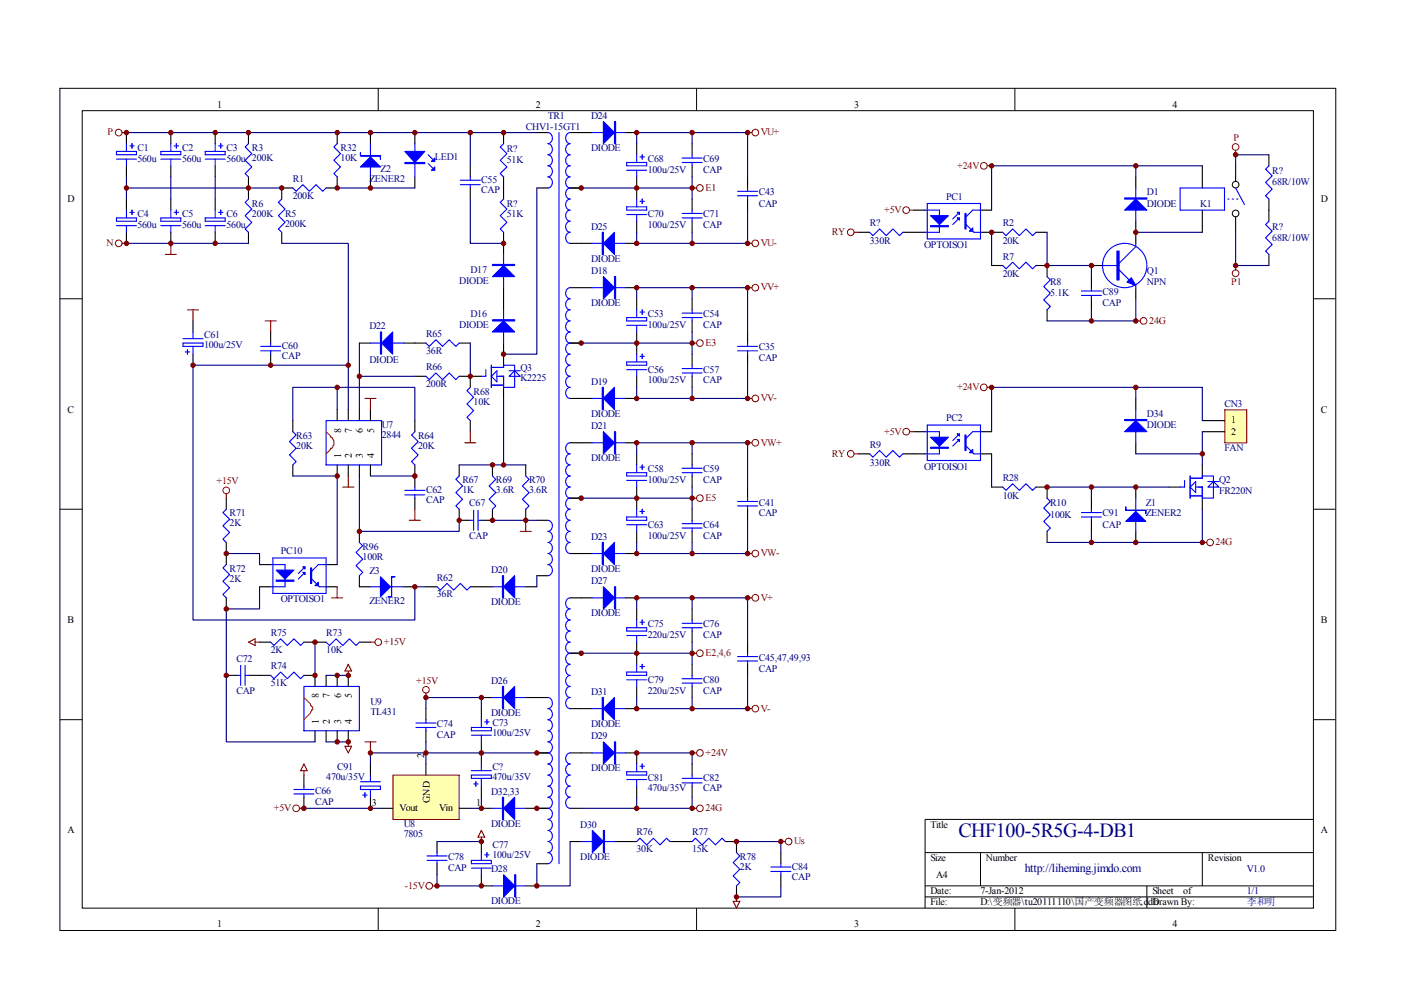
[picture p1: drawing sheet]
<svg xmlns="http://www.w3.org/2000/svg" width="297mm" height="210mm" viewBox="0 0 297 210" stroke-linecap="round" stroke-linejoin="round" font-family="sans-serif">
<g fill="none" stroke="#000" stroke-width=".21">
<path d="M12.7 18.7h270.5v178.6h-270.5zM80.2 18.7v4.7M147.7 18.7v4.7M215.2 18.7v4.7M17.4 23.5h261.1v169h-261.1zM12.7 63.3h4.7M278.4 63.3h4.7M12.7 108h4.7M278.4 108h4.7M12.7 152.6h4.7M278.4 152.6h4.7M278.4 173.7h-82.3v18.8"/>
<path d="M80.2 192.5v4.7M147.7 192.5v4.7M196.1 180.8h82.3M196.1 187.8h82.3M196.1 190.2h82.3M207.9 180.8v7M215.2 192.5v4.7M243.2 187.8v4.7M254.9 180.8v7"/>
</g>
<g fill="none" stroke="#000" stroke-width=".23">
<path d="M26.8 28.1v2.4M26.8 35.2v2.3M36.2 28.1v2.4M36.2 35.2v2.3M45.6 28.1v2.4M45.6 35.2v2.3M52.7 28.1v2.4M52.7 37.5v4.7M62.1 39.9h-2.4v2.3M71.5 37.5v2.4h-2.4M71.5 28.1v2.4M78.5 28.1v2.4"/>
<path d="M78.5 37.5v2.4M88 28.1v2.4M88 37.5v2.4M99.7 35.2v2.3M99.7 39.9v2.3M106.8 28.1v2.4M106.8 37.5v4.7M113.8 39.9h2.4M113.8 28.1h2.4M120.9 39.9h2.3M120.9 28.1h4.7M132.6 28.1h2.4"/>
<path d="M26.8 42.2v2.4M26.8 49.3v2.3M36.2 42.2v2.4M36.2 49.3v2.3M45.6 42.2v2.4M45.6 49.3v2.3M52.7 49.3v2.3M59.7 49.3v2.3M106.8 49.3v4.6M120.9 51.6h4.7M132.6 51.6h2.4M40.9 68v2.4"/>
<path d="M40.9 75.1v2.3M57.4 70.4v2.3M57.4 75.1v2.3M76.2 72.7h2.3M85.6 72.7h4.7M88 79.8h2.3M97.4 72.7h2.3M97.4 79.8h4.7M99.7 79.8v2.3M106.8 61v4.7M106.8 72.7v4.7M120.9 61h4.7"/>
<path d="M120.9 72.7h2.3M132.6 61h2.4M62.1 89.2v2.3M62.1 98.6v2.3M71.5 86.8v2.4M71.5 98.6v2.3M73.8 86.8v2.4M73.8 98.6v2.3M76.2 86.8v2.4M76.2 98.6v2.3M78.5 86.8v2.4M78.5 98.6v2.3"/>
<path d="M88 89.2v2.3M88 98.6v4.7M97.4 98.6v2.3M99.7 89.2v2.3M104.4 98.6v2.3M106.8 82.1v2.4M111.5 98.6v2.3M120.9 84.5h4.7M120.9 93.9h4.7M132.6 84.5h2.4M132.6 93.9h2.4M48 105.6v2.4"/>
<path d="M48 115v4.7M55 119.7h2.4M69.1 119.7h2.4M76.2 112.7v2.3M88 105.6v2.4M97.4 108v2.3h2.3M104.4 108v2.3h-2.3M111.5 108v2.3M113.8 110.3h2.4M120.9 105.6h2.3M120.9 117.4h4.7M132.6 117.4h2.4"/>
<path d="M48 126.8v2.3M55 124.4h2.4M55 136.2h2.4M64.4 136.2h4.7M69.1 124.4h2.4M76.2 122.1v2.3h2.3M76.2 136.2h2.3M85.6 124.4h2.4M90.3 124.4h2.4M99.7 124.4h4.7M111.5 124.4h2.3M113.8 122.1h2.4"/>
<path d="M120.9 126.8h4.7M120.9 138.5h2.3M132.6 126.8h2.4M48 143.2h2.3M52.7 143.2h4.7M64.4 143.2h2.4v2.3M66.8 154.9v2.4M69.1 143.2v2.3M69.1 154.9v2.4M71.5 143.2v2.3M71.5 154.9v2.4M73.8 143.2v2.3"/>
<path d="M73.8 154.9v2.4M102.1 147.9h2.3M111.5 147.9h4.7M113.8 159.6h2.4M120.9 150.2h4.7M120.9 159.6h4.7M132.6 150.2h2.4M132.6 159.6h2.4M102.1 171.4h2.3M111.5 171.4h4.7M120.9 171.4h2.3M120.9 178.4h2.3"/>
<path d="M130.3 178.4h4.7M142 178.4h4.7M153.8 178.4h2.4v2.4M102.1 187.8h2.3M111.5 187.8h2.3M113.8 183.1h2.4M156.2 187.8v2.4"/>
</g>
<g fill="none" stroke="#00f" stroke-width=".23">
<path d="M24.7 32.1h4.2v.7h-4.2zM24.7 33.7h4.2M26.8 30.5v1.6M26.8 33.7v1.5M27.5 30.9h1M28 30.5v.9M34.1 33.7h4.2M34.1 32.1h4.2v.7h-4.2zM36.2 30.5v1.6M36.2 33.7v1.5M36.9 30.9h1M37.4 30.5v.9"/>
<path d="M43.5 33.7h4.2M43.5 32.1h4.2v.7h-4.2zM45.6 30.5v1.6M45.6 33.7v1.5M46.3 30.9h1M46.8 30.5v.9M52.7 30.5l-.7 .7 1.4 1.4-1.4 1.4 1.4 1.4-1.4 1.4 .7 .7M62.1 39.9l.7 .7 1.4-1.4 1.4 1.4 1.4-1.4 1.4 1.4 .7-.7M71.5 30.5l-.7 .7 1.4 1.4-1.4 1.4 1.4 1.4-1.4 1.4 .7 .7M78.5 30.5v7M88 30.5v7M90.8 34.7l.9 .9"/>
<path d="M90.8 32.8l.9 .9M97.6 38.2h4.2M97.6 39.2h4.2M99.7 37.5v.7M99.7 39.2v.7M106.8 30.5l-.7 .7 1.4 1.4-1.4 1.4 1.4 1.4-1.4 1.4 .7 .7M116.2 28.1a1.2 1.2 0 0 1 .9 1.2 1.2 1.2 0 0 1-.9 1.2 1.21 1.21 0 0 1 .9 1.1 1.21 1.21 0 0 1-.9 1.2 1.2 1.2 0 0 1 .9 1.2 1.2 1.2 0 0 1-.9 1.2 1.2 1.2 0 0 1 .9 1.1 1.2 1.2 0 0 1-.9 1.2 1.2 1.2 0 0 1 .9 1.2 1.2 1.2 0 0 1-.9 1.2M118.5 28.1v155M120.9 28.1a1.2 1.2 0 0 0-1 1.2 1.2 1.2 0 0 0 1 1.2 1.21 1.21 0 0 0-1 1.1 1.21 1.21 0 0 0 1 1.2 1.2 1.2 0 0 0-1 1.2 1.2 1.2 0 0 0 1 1.2 1.2 1.2 0 0 0-1 1.1 1.2 1.2 0 0 0 1 1.2 1.2 1.2 0 0 0-1 1.2 1.2 1.2 0 0 0 1 1.2 1.2 1.2 0 0 0-1 1.1 1.2 1.2 0 0 0 1 1.2 1.2 1.2 0 0 0-1 1.2 1.2 1.2 0 0 0 1 1.2 1.2 1.2 0 0 0-1 1.1 1.2 1.2 0 0 0 1 1.2 1.21 1.21 0 0 0-1 1.2 1.21 1.21 0 0 0 1 1.2 1.2 1.2 0 0 0-1 1.1 1.2 1.2 0 0 0 1 1.2M125.6 28.1h7M24.7 46.2h4.2v.7h-4.2zM24.7 47.8h4.2"/>
<path d="M26.8 44.6v1.6M26.8 47.8v1.5M27.5 45h1M28 44.6v.9M34.1 46.2h4.2v.7h-4.2zM34.1 47.8h4.2M36.2 44.6v1.6M36.2 47.8v1.5M36.9 45h1M37.4 44.6v.9M43.5 46.2h4.2v.7h-4.2zM43.5 47.8h4.2"/>
<path d="M45.6 44.6v1.6M45.6 47.8v1.5M46.3 45h1M46.8 44.6v.9M52.7 42.2l-.7 .7 1.4 1.4-1.4 1.4 1.4 1.4-1.4 1.4 .7 .8M59.7 42.2l-.7 .7 1.4 1.4-1.4 1.4 1.4 1.4-1.4 1.4 .7 .8M106.8 42.2l-.7 .7 1.4 1.4-1.4 1.4 1.4 1.4-1.4 1.4 .7 .8M106.8 53.9v7.1M125.6 51.6h7M38.8 72.7h4.2v.7h-4.2zM38.8 71.8h4.2M39.3 74.6h.9"/>
<path d="M39.7 74.1v1M40.9 70.4v1.4M40.9 73.4v1.7M55.3 73.4h4.2M55.3 74.4h4.2M57.4 72.7v.7M57.4 74.4v.7M78.5 72.7h7.1M90.3 79.8l.7 .7 1.4-1.4 1.4 1.4 1.4-1.4 1.5 1.4 .7-.7M90.3 72.7l.7 .7 1.4-1.4 1.4 1.4 1.4-1.4 1.5 1.4 .7-.7M103 78.4v1.4h-.9M104.2 77.9h2.6v-.5h2.3v4.7h-2.3v-2.3h-1.4"/>
<path d="M104.2 77.4v4.7M104.2 79.8l1.2-1.2v2.4zM106.8 65.7v7M107.9 78.6h2.4M109.1 78.6l1.2 1.2h-2.4zM120.9 61a1.2 1.2 0 0 0-1 1.2 1.2 1.2 0 0 0 1 1.1 1.2 1.2 0 0 0-1 1.2 1.2 1.2 0 0 0 1 1.2M120.9 65.7a1.2 1.2 0 0 0-1 1.2 1.2 1.2 0 0 0 1 1.1 1.2 1.2 0 0 0-1 1.2 1.2 1.2 0 0 0 1 1.2 1.2 1.2 0 0 0-1 1.2 1.2 1.2 0 0 0 1 1.1 1.2 1.2 0 0 0-1 1.2 1.2 1.2 0 0 0 1 1.2 1.2 1.2 0 0 0-1 1.2 1.2 1.2 0 0 0 1 1.1 1.21 1.21 0 0 0-1 1.2 1.21 1.21 0 0 0 1 1.2 1.2 1.2 0 0 0-1 1.2 1.2 1.2 0 0 0 1 1.1 1.2 1.2 0 0 0-1 1.2 1.2 1.2 0 0 0 1 1.2M125.6 61h7M62.1 91.5l.7 .7-1.4 1.4 1.4 1.5-1.4 1.4 1.4 1.4-.7 .7M69.1 89.2h11.8v9.4h-11.8zM88 91.5l-.8 .7 1.5 1.4-1.5 1.5 1.5 1.4-1.5 1.4 .8 .7M99.7 82.1l-.7 .7 1.4 1.4-1.4 1.5 1.4 1.4-1.4 1.4 .7 .7"/>
<path d="M104.2 81.7h2.6M120.9 93.9a1.2 1.2 0 0 0-1 1.2 1.2 1.2 0 0 0 1 1.1M120.9 96.2a1.2 1.2 0 0 0-1 1.2 1.2 1.2 0 0 0 1 1.2 1.2 1.2 0 0 0-1 1.1 1.2 1.2 0 0 0 1 1.2 1.2 1.2 0 0 0-1 1.2 1.2 1.2 0 0 0 1 1.2 1.2 1.2 0 0 0-1 1.1 1.2 1.2 0 0 0 1 1.2 1.2 1.2 0 0 0-1 1.2 1.2 1.2 0 0 0 1 1.2 1.21 1.21 0 0 0-1 1.1 1.21 1.21 0 0 0 1 1.2 1.2 1.2 0 0 0-1 1.2 1.2 1.2 0 0 0 1 1.2 1.2 1.2 0 0 0-1 1.1 1.2 1.2 0 0 0 1 1.2 1.2 1.2 0 0 0-1 1.2 1.2 1.2 0 0 0 1 1.2M125.6 93.9h7M125.6 84.5h7M48 119.7l-.7 .7 1.4 1.4-1.4 1.4 1.4 1.4-1.4 1.5 .7 .7M48 108l-.7 .7 1.4 1.4-1.4 1.4 1.4 1.4-1.4 1.4 .7 .7M57.4 119.7h3v4.7h-3M57.9 118.3h11.2v7.5h-11.2zM69.1 119.7h-1.6l-1.4 1.4M76.2 115l.7 .7-1.4 1.4 1.4 1.4-1.4 1.4 1.4 1.5-.7 .7M85.8 104h4.3"/>
<path d="M85.8 104.9h4.3M88 103.3v.7M88 104.9v.7M97.4 100.9l-.7 .7 1.4 1.4-1.4 1.4 1.4 1.5-1.4 1.4 .7 .7M99.7 110.3h.7M100.4 108.2v4.2M101.4 110.3h.7M101.4 108.2v4.2M104.4 100.9l.7 .7-1.4 1.4 1.4 1.4-1.4 1.5 1.4 1.4-.7 .7M111.5 100.9l.7 .7-1.4 1.4 1.4 1.4-1.4 1.5 1.4 1.4-.7 .7M116.2 110.3a1.2 1.2 0 0 1 .9 1.2 1.2 1.2 0 0 1-.9 1.2 1.2 1.2 0 0 1 .9 1.1 1.2 1.2 0 0 1-.9 1.2 1.2 1.2 0 0 1 .9 1.2 1.2 1.2 0 0 1-.9 1.2 1.2 1.2 0 0 1 .9 1.1 1.2 1.2 0 0 1-.9 1.2 1.2 1.2 0 0 1 .9 1.2 1.2 1.2 0 0 1-.9 1.2M125.6 117.4h7"/>
<path d="M57.4 136.2l.7 .7 1.4-1.5 1.4 1.5 1.4-1.5 1.4 1.5 .7-.7M64.7 121.4l-1.4 1.4M64.7 120.2l-1.4 1.4M66.1 122.8l1.6 1.6h1.4M69.1 136.2l.7 .7 1.5-1.5 1.4 1.5 1.4-1.5 1.4 1.5 .7-.7M78.5 124.4h7.1M92.7 124.4l.7 .7 1.4-1.4 1.4 1.4 1.4-1.4 1.4 1.4 .7-.7M104.4 124.4h7.1M120.9 126.8a1.2 1.2 0 0 0-1 1.1 1.2 1.2 0 0 0 1 1.2 1.2 1.2 0 0 0-1 1.2 1.2 1.2 0 0 0 1 1.2 1.2 1.2 0 0 0-1 1.1 1.2 1.2 0 0 0 1 1.2 1.2 1.2 0 0 0-1 1.2 1.2 1.2 0 0 0 1 1.2 1.2 1.2 0 0 0-1 1.1 1.2 1.2 0 0 0 1 1.2 1.21 1.21 0 0 0-1 1.2 1.21 1.21 0 0 0 1 1.2 1.2 1.2 0 0 0-1 1.1 1.2 1.2 0 0 0 1 1.2 1.2 1.2 0 0 0-1 1.2 1.2 1.2 0 0 0 1 1.1 1.2 1.2 0 0 0-1 1.2 1.2 1.2 0 0 0 1 1.2 1.2 1.2 0 0 0-1 1.2 1.2 1.2 0 0 0 1 1.1M125.6 126.8h7M50.3 143.2h.7M51 141.1v4.2"/>
<path d="M52 143.2h.7M52 141.1v4.2M57.4 143.2l.7 .7 1.4-1.4 1.4 1.4 1.4-1.4 1.4 1.4 .7-.7M64.4 145.5h11.8v9.4h-11.8zM104.4 147.9h7.1M116.2 147.9a1.2 1.2 0 0 1 .9 1.2 1.2 1.2 0 0 1-.9 1.1 1.2 1.2 0 0 1 .9 1.2 1.2 1.2 0 0 1-.9 1.2 1.2 1.2 0 0 1 .9 1.2 1.2 1.2 0 0 1-.9 1.1 1.21 1.21 0 0 1 .9 1.2 1.21 1.21 0 0 1-.9 1.2 1.2 1.2 0 0 1 .9 1.2 1.2 1.2 0 0 1-.9 1.1 1.2 1.2 0 0 1 .9 1.2 1.2 1.2 0 0 1-.9 1.2 1.2 1.2 0 0 1 .9 1.2 1.2 1.2 0 0 1-.9 1.1 1.2 1.2 0 0 1 .9 1.2 1.2 1.2 0 0 1-.9 1.2 1.2 1.2 0 0 1 .9 1.2 1.2 1.2 0 0 1-.9 1.1 1.2 1.2 0 0 1 .9 1.2 1.2 1.2 0 0 1-.9 1.2 1.2 1.2 0 0 1 .9 1.2 1.2 1.2 0 0 1-.9 1.1 1.2 1.2 0 0 1 .9 1.2 1.2 1.2 0 0 1-.9 1.2 1.2 1.2 0 0 1 .9 1.2 1.2 1.2 0 0 1-.9 1.1 1.2 1.2 0 0 1 .9 1.2 1.2 1.2 0 0 1-.9 1.2 1.2 1.2 0 0 1 .9 1.2 1.2 1.2 0 0 1-.9 1.1M120.9 159.6a1.2 1.2 0 0 0-1 1.2 1.2 1.2 0 0 0 1 1.2 1.2 1.2 0 0 0-1 1.2 1.2 1.2 0 0 0 1 1.1 1.2 1.2 0 0 0-1 1.2 1.2 1.2 0 0 0 1 1.2 1.2 1.2 0 0 0-1 1.2 1.2 1.2 0 0 0 1 1.1 1.2 1.2 0 0 0-1 1.2 1.2 1.2 0 0 0 1 1.2M125.6 159.6h7M125.6 150.2h7M104.4 171.4h7.1M123.2 178.4h7.1M135 178.4l.7-.7 1.4 1.4 1.4-1.4 1.4 1.4 1.4-1.4 .7 .7"/>
<path d="M146.7 178.4l.7-.7 1.5 1.4 1.4-1.4 1.4 1.4 1.4-1.4 .7 .7M104.4 187.8h7.1M156.2 180.8l.7 .7-1.5 1.4 1.5 1.4-1.5 1.4 1.5 1.4-.7 .7"/>
</g>
<g fill="#00f" stroke="#00f" stroke-width=".23">
<path d="M106.8 68l2.3 2.4h-4.7z"/>
<path d="M104.4 58.6l2.4-2.3 2.3 2.3z"/>
<path d="M83.2 70.4v4.7l-2.3-2.4z"/>
<path d="M78.5 33.3l2.2 2.1h-4.3z"/>
<path d="M85.8 32.1h4.3l-2.1 2.4z"/>
<path d="M91.5 36.1l.7-.7v.7z"/>
<path d="M91.5 34.2l.7-.7v.7z"/>
<path d="M58.6 120.9h3.7l-1.9 1.9z"/>
<path d="M64.2 120.2h.5v.5z"/>
<path d="M64.2 121.4h.5v.4z"/>
<path d="M66.8 124.2l.7-.7v.7z"/>
<path d="M109.1 122.1v4.7l-2.3-2.4z"/>
<path d="M80.7 122.3l2.1 2.1-2.1 2.1z"/>
<path d="M127.9 25.8l2.4 2.3-2.4 2.4z"/>
<path d="M127.9 51.6l2.4-2.3v4.6z"/>
<path d="M127.9 58.6l2.4 2.4-2.4 2.3z"/>
<path d="M127.9 157.3l2.4 2.3-2.4 2.4z"/>
<path d="M127.9 124.4l2.4 2.4-2.4 2.3z"/>
<path d="M127.9 91.5l2.4 2.4-2.4 2.3z"/>
<path d="M130.3 82.1v4.7l-2.4-2.3z"/>
<path d="M130.3 115v4.7l-2.4-2.3z"/>
<path d="M130.3 147.9v4.7l-2.4-2.4z"/>
<path d="M109.1 145.5v4.7l-2.3-2.3z"/>
<path d="M109.1 169v4.7l-2.3-2.3z"/>
<path d="M106.8 185.5l2.3 2.3-2.3 2.4z"/>
<path d="M125.6 176.1l2.3 2.3-2.3 2.4z"/>
<path d="M104.4 67.8h4.7v.2h-4.7z" fill-rule="evenodd"/>
<path d="M104.4 56.1h4.7v.2h-4.7z" fill-rule="evenodd"/>
<path d="M80.7 70.4h.2v4.7h-.2z" fill-rule="evenodd"/>
<path d="M76.4 32.3v.7h4.3v.7v-.7h-4.3z" fill-rule="evenodd"/>
<path d="M85.8 34.5h4.3v.2h-4.3z" fill-rule="evenodd"/>
<path d="M58.6 123h3.7v.2h-3.7z" fill-rule="evenodd"/>
<path d="M65.8 120.4h.3v3.3h-.3z" fill-rule="evenodd"/>
<path d="M106.5 122.1h.3v4.7h-.3z" fill-rule="evenodd"/>
<path d="M83 122.3v4.2h-.7h.7v-4.2h.7z" fill-rule="evenodd"/>
<path d="M130.3 25.8h.2v4.7h-.2z" fill-rule="evenodd"/>
<path d="M127.7 49.3h.2v4.6h-.2z" fill-rule="evenodd"/>
<path d="M130.3 58.6h.2v4.7h-.2z" fill-rule="evenodd"/>
<path d="M130.3 157.3h.2v4.7h-.2z" fill-rule="evenodd"/>
<path d="M130.3 124.4h.2v4.7h-.2z" fill-rule="evenodd"/>
<path d="M130.3 91.5h.2v4.7h-.2z" fill-rule="evenodd"/>
<path d="M127.7 82.1h.2v4.7h-.2z" fill-rule="evenodd"/>
<path d="M127.7 115h.2v4.7h-.2z" fill-rule="evenodd"/>
<path d="M127.7 147.9h.2v4.7h-.2z" fill-rule="evenodd"/>
<path d="M106.5 145.5h.3v4.7h-.3z" fill-rule="evenodd"/>
<path d="M106.5 169h.3v4.7h-.3z" fill-rule="evenodd"/>
<path d="M109.1 185.5h.3v4.7h-.3z" fill-rule="evenodd"/>
<path d="M127.9 176.1h.3v4.7h-.3z" fill-rule="evenodd"/>
</g>
<g fill="none" stroke="#800000" stroke-width=".21">
<circle cx="25.2" cy="28.1" r=".71"/>
<circle cx="25.2" cy="51.6" r=".71"/>
<circle cx="48" cy="104" r=".7"/>
<circle cx="80.2" cy="136.2" r=".71"/>
</g>
<g fill="none" stroke="#800000" stroke-width=".23">
<path d="M25.9 28.1h.9M25.9 51.6h.9M35 53.9h2.4M36.2 51.6v2.3M39.7 65.7h2.4M40.9 65.7v2.3M56.2 68h2.4M57.4 68v2.4M77.4 84.5h2.3M78.5 84.5v2.3M98.5 93.9h2.4M99.7 91.5v2.4"/>
<path d="M48 104.7v.9M72.7 103.3h2.3M73.8 100.9v2.4M86.8 110.3h2.3M88 108v2.3M110.3 112.7h2.3M111.5 110.3v2.4M52.7 136.2l1.4-.8v1.5zM54.1 136.2h.9M70.3 126.8h2.4M71.5 124.4v2.4M78.5 136.2h1"/>
<path d="M73.1 158.2h1.4l-.7 1.4zM73.8 142.3v.9M73.8 157.3v.9M73.8 140.9l.7 1.4h-1.4z"/>
</g>
<g fill="none" stroke="#000080" stroke-width=".23">
<path d="M26.8 28.1h87M26.8 37.5v4.7M26.8 39.9h32.9M36.2 37.5v4.7M45.6 37.5v4.7M71.5 39.9h16.5M99.7 28.1v7.1M113.8 39.9v35.2h-7M26.8 51.6h25.9M59.7 51.6h14.1v35.2M99.7 42.2v9.4h7.1M73.8 77.4h-32.9v54.1h47.1v-7.1h2.3"/>
<path d="M76.2 72.7v14.1M76.2 79.8h11.8M99.7 72.7v7.1M71.5 86.8v-4.7h16.5v7.1M71.5 82.1h-9.4v7.1M97.4 98.6h14.1M106.8 84.5v14.1M48 117.4h7v2.3M62.1 100.9h9.4v18.8M76.2 100.9v11.8h21.2v-2.4M78.5 100.9h9.5M104.4 110.3h9.4"/>
<path d="M55 124.4v4.7h-7v28.2h18.8M66.8 136.2v7M113.8 122.1v2.3M69.1 143.2h4.7M69.1 157.3h4.7"/>
</g>
<g fill="#800000" stroke="#800000" stroke-width=".21">
<circle cx="45.6" cy="51.6" r=".47"/>
<circle cx="26.8" cy="39.9" r=".47"/>
<circle cx="106.8" cy="75.1" r=".47"/>
<circle cx="106.8" cy="51.6" r=".47"/>
<circle cx="26.8" cy="28.1" r=".47"/>
<circle cx="106.8" cy="28.1" r=".47"/>
<circle cx="36.2" cy="28.1" r=".47"/>
<circle cx="45.6" cy="28.1" r=".47"/>
<circle cx="52.7" cy="28.1" r=".47"/>
<circle cx="99.7" cy="28.1" r=".47"/>
<circle cx="71.5" cy="28.1" r=".47"/>
<circle cx="78.5" cy="28.1" r=".47"/>
<circle cx="88" cy="28.1" r=".47"/>
<circle cx="71.5" cy="39.9" r=".47"/>
<circle cx="78.5" cy="39.9" r=".47"/>
<circle cx="59.7" cy="39.9" r=".47"/>
<circle cx="52.7" cy="39.9" r=".47"/>
<circle cx="26.8" cy="51.6" r=".47"/>
<circle cx="36.2" cy="51.6" r=".47"/>
<circle cx="104.4" cy="98.6" r=".47"/>
<circle cx="106.8" cy="98.6" r=".47"/>
<circle cx="71.5" cy="82.1" r=".47"/>
<circle cx="71.5" cy="100.9" r=".47"/>
<circle cx="97.4" cy="110.3" r=".47"/>
<circle cx="88" cy="100.9" r=".47"/>
<circle cx="76.2" cy="112.7" r=".47"/>
<circle cx="76.2" cy="79.8" r=".47"/>
<circle cx="99.7" cy="79.8" r=".47"/>
<circle cx="48" cy="129.1" r=".47"/>
<circle cx="48" cy="143.2" r=".47"/>
<circle cx="66.8" cy="143.2" r=".47"/>
<circle cx="66.8" cy="136.2" r=".47"/>
<circle cx="48" cy="117.4" r=".47"/>
<circle cx="73.8" cy="143.2" r=".47"/>
<circle cx="71.5" cy="143.2" r=".47"/>
<circle cx="73.8" cy="157.3" r=".47"/>
<circle cx="71.5" cy="157.3" r=".47"/>
<circle cx="104.4" cy="110.3" r=".47"/>
<circle cx="111.5" cy="110.3" r=".47"/>
<circle cx="88" cy="124.4" r=".47"/>
<circle cx="73.8" cy="77.4" r=".47"/>
<circle cx="40.9" cy="77.4" r=".47"/>
<circle cx="57.4" cy="77.4" r=".47"/>
<circle cx="113.8" cy="171.4" r=".47"/>
</g>
<path d="M69.1 91.5l1 1v.2a1.16 1.16 0 0 1 .4 1.9v.2l-.2 .3h-.2v.2l-1 .9M64.4 147.9l1.4 1.4v.2a.74 .74 0 0 1 .5 1h-.2a4.2 4.2 0 0 1-1.7 2.1" fill="none" stroke="#f00" stroke-width=".23"/>
<path d="M83.4 164.4h14v9.4h-14z" fill="#ffffb0"/>
<g fill="none" stroke="#800000" stroke-width=".21">
<path d="M83.3 164.4h14.1v9.4h-14.1z"/>
<circle cx="148.4" cy="39.9" r=".7"/>
<circle cx="160.1" cy="28.1" r=".7"/>
<circle cx="208.6" cy="35.2" r=".71"/>
<circle cx="160.1" cy="51.6" r=".71"/>
<circle cx="180.4" cy="49.2" r=".71"/>
<circle cx="192.1" cy="44.6" r=".7"/>
<circle cx="148.4" cy="72.7" r=".7"/>
<circle cx="160.1" cy="61" r=".7"/>
<circle cx="242.5" cy="68" r=".71"/>
<circle cx="160.1" cy="93.9" r=".7"/>
<circle cx="160.1" cy="84.5" r=".7"/>
<circle cx="180.4" cy="96.2" r=".71"/>
<circle cx="192.1" cy="91.5" r=".7"/>
<circle cx="208.6" cy="82.1" r=".71"/>
<circle cx="148.4" cy="105.6" r=".7"/>
<circle cx="160.1" cy="117.4" r=".7"/>
<circle cx="256.6" cy="115" r=".71"/>
<circle cx="148.4" cy="138.5" r=".7"/>
<circle cx="160.1" cy="126.8" r=".71"/>
<circle cx="90.3" cy="146.3" r=".71"/>
<circle cx="148.4" cy="159.6" r=".71"/>
<circle cx="160.1" cy="150.2" r=".7"/>
<circle cx="62.8" cy="171.4" r=".71"/>
<circle cx="148.4" cy="171.4" r=".7"/>
<circle cx="167.2" cy="178.4" r=".71"/>
<circle cx="91" cy="187.8" r=".71"/>
</g>
<g fill="none" stroke="#000" stroke-width=".23">
<path d="M135 30.5v2.3M135 37.5v4.7M146.7 30.5v2.3M146.7 35.2v2.3M158.5 37.5v2.4M240.8 37.5v2.4M254.9 35.2v4.7M262 35.2v3.2M135 46.9v2.4M146.7 42.2v2.4M146.7 46.9v2.4M158.5 42.2v2.4"/>
<path d="M182 49.3h2.4M191.4 49.3h4.7M193.8 44.6h2.3M207.9 44.6h2.3M207.9 49.3h4.7M210.2 56.3h2.4M219.6 49.3h2.4M219.6 56.3h2.4v2.3M231.4 56.3h2.4M231.4 58.6v2.4M240.8 46.9v4.7M254.9 44.6v4.7"/>
<path d="M262 46v3.3M135 63.3v2.4M135 70.4v4.7M135 79.8v2.3M146.7 63.3v2.4M146.7 68v2.4M146.7 75.1v2.3M146.7 79.8v2.3M158.5 70.4v2.3M158.5 75.1v2.3M222 65.7v2.3M231.4 63.3v2.4"/>
<path d="M240.8 61v2.3M135 96.2v2.4M146.7 96.2v2.4M182 96.2h2.4M191.4 96.2h4.7M193.8 91.5h2.3M207.9 91.5h2.3M207.9 96.2h2.3M240.8 84.5v2.3M240.8 93.9v2.3M254.9 98.6v2.3M135 103.3v4.7"/>
<path d="M135 112.7v2.3M146.7 100.9v2.4M146.7 108v2.3M146.7 112.7v2.3M158.5 103.3v2.3M158.5 108v2.3M210.2 103.3h2.4M219.6 103.3h2.4v2.3M222 112.7v2.3M231.4 105.6v2.4M231.4 110.3v2.4M240.8 103.3v2.3"/>
<path d="M240.8 112.7v2.3M247.9 103.3h2.3M254.9 105.6v2.4M135 129.1v2.4M135 136.2v4.7M146.7 129.1v2.4M146.7 133.8v2.4M158.5 136.2v2.3M90.3 150.2v2.4M90.3 154.9v2.4M102.1 150.2v2.4M102.1 157.3v4.7"/>
<path d="M135 145.5v2.4M135 159.6v2.4M146.7 140.9v2.3M146.7 145.5v2.4M158.5 140.9v2.3M64.4 164.3v2.4M64.4 169v2.4M78.5 162v2.3M78.5 169v2.4M80.9 171.4h2.3M90.3 162v2.3M92.7 178.4v2.4"/>
<path d="M97.4 171.4h2.3M102.1 166.7v2.3M102.1 178.4v2.4M135 166.7v2.3M146.7 162v2.3M146.7 166.7v2.3M92.7 183.1v2.4M102.1 185.5v2.3M165.6 180.8v2.3M165.6 185.5v2.3"/>
</g>
<g fill="none" stroke="#00f" stroke-width=".23">
<path d="M132.9 34.5h4.2v.7h-4.2zM132.9 36.1h4.2M135 32.8v1.7M135 36.1v1.4M135.7 33.3h.9M136.2 32.8v.9M144.6 34.5h4.3M144.6 33.5h4.3M146.7 32.8v.7M146.7 34.5v.7M158.5 39.9v.7M240.8 39.9v7"/>
<path d="M250.2 39.9h9.4v4.7h-9.4zM262 39.9l1.9 3.5M132.9 43.9h4.2v.7h-4.2zM132.9 45.5h4.2M135 42.2v1.7M135 45.5v1.4M135.7 42.7h.9M136.2 42.2v.9M144.6 45.3h4.3M144.6 46.2h4.3M146.7 44.6v.7M146.7 46.2v.7"/>
<path d="M156.4 40.6h4.2M156.4 41.5h4.2M158.5 41.5v.7M184.4 49.3l.7 .7 1.4-1.5 1.4 1.5 1.4-1.5 1.4 1.5 .7-.7M196.1 44.6h3.1v4.7h-3.1M196.6 43.1h11.3v7.6h-11.3zM203.4 46.2l-1.4 1.4M203.4 45l-1.4 1.4M204.8 47.6l1.7 1.7h1.4M207.9 44.6h-1.7l-1.4 1.4M212.6 49.3l.7 .7 1.4-1.5 1.4 1.5 1.4-1.5 1.4 1.5 .7-.7M212.6 56.3l.7 .7 1.4-1.4 1.4 1.4 1.4-1.4 1.4 1.4 .7-.7"/>
<path d="M222 58.6l.7 .7-1.4 1.5 1.4 1.4-1.4 1.4 1.4 1.4-.7 .7M233.8 56.3h3.5M237.3 57.2l2.1 2.1M240.8 51.6v.7l-3.5 3.5M260.3 42.2h.3M261.3 42.2h.2M262.2 42.2h.2M132.9 67.3h4.2v.7h-4.2zM132.9 76.7h4.2v.7h-4.2zM132.9 69h4.2M132.9 78.4h4.2M135 65.7v1.6"/>
<path d="M135 69v1.4M135 75.1v1.6M135 78.4v1.4M135.7 66.2h.9M135.7 75.6h.9M136.2 65.7v.9M136.2 75.1v.9M144.6 67.3h4.3M144.6 66.4h4.3M144.6 78.1h4.3M144.6 79.1h4.3M146.7 65.7v.7"/>
<path d="M146.7 67.3v.7M146.7 77.4v.7M146.7 79.1v.7M156.4 73.4h4.2M156.4 74.4h4.2M158.5 72.7v.7M158.5 74.4v.7M229.3 61.7h4.2M229.3 62.6h4.2M231.4 61v.7M231.4 62.6v.7M240.8 60.5v.5"/>
<path d="M135 98.6v1.6M135.7 99h.9M136.2 98.6v.9M144.6 99.3h4.3M146.7 98.6v.7M184.4 96.2l.7 .7 1.4-1.4 1.4 1.4 1.4-1.4 1.4 1.4 .7-.7M196.1 91.5h3.1v4.7h-3.1M196.6 90.1h11.3v7.5h-11.3zM203.4 93.2l-1.4 1.4M203.4 92l-1.4 1.4M204.8 94.6l1.7 1.6h1.4M207.9 91.5h-1.7l-1.4 1.4"/>
<path d="M240.8 86.8v7.1M132.9 100.2h4.2v.7h-4.2zM132.9 109.6h4.2v.7h-4.2zM132.9 101.9h4.2M132.9 111.3h4.2M135 101.9v1.4M135 108v1.6M135 111.3v1.4M135.7 108.4h.9M136.2 108v.9M144.6 100.2h4.3M144.6 111h4.3"/>
<path d="M144.6 112h4.3M146.7 100.2v.7M146.7 110.3v.7M146.7 112v.7M156.4 106.3h4.2M156.4 107.3h4.2M158.5 105.6v.7M158.5 107.3v.7M212.6 103.3l.7 .7 1.4-1.4 1.4 1.4 1.4-1.4 1.4 1.4 .7-.7M222 105.6l.7 .7-1.4 1.4 1.4 1.4-1.4 1.5 1.4 1.4-.7 .7M229.3 109.6h4.2M229.3 108.7h4.2"/>
<path d="M231.4 108v.7M231.4 109.6v.7M240.8 105.6v7.1M251.2 101.9v1.4h-1M252.3 101.4h2.6v-.5h2.4v4.7h-2.4v-2.3h-1.4M252.3 100.9v4.7M252.3 105.1h2.6M253.5 102.1v2.3l-1.2-1.1zM256.1 103.3l1.2-1.2 1.1 1.2zM256.1 102.1h2.3M132.9 133.1h4.2v.7h-4.2zM132.9 134.7h4.2"/>
<path d="M135 131.5v1.6M135 134.7v1.5M135.7 131.9h.9M136.2 131.5v.9M144.6 133.1h4.3M144.6 132.2h4.3M146.7 131.5v.7M146.7 133.1v.7M156.4 139.2h4.2M158.5 138.5v.7M88.2 154.2h4.2M88.2 153.3h4.2"/>
<path d="M90.3 152.6v.7M90.3 154.2v.7M99.9 154.2h4.3v.7h-4.3zM99.9 155.9h4.3M102.1 152.6v1.6M102.1 155.9v1.4M102.8 153.1h.9M103.2 152.6v.9M132.9 142.5h4.2v.7h-4.2zM132.9 144.1h4.2M135 140.9v1.6M135 144.1v1.4"/>
<path d="M135.7 141.3h.9M136.2 140.9v.9M144.6 143.9h4.3M144.6 144.8h4.3M146.7 143.2v.7M146.7 144.8v.7M156.4 140.1h4.2M158.5 140.1v.8M62.3 167.4h4.3M62.3 168.3h4.3M64.4 166.7v.7M64.4 168.3v.7"/>
<path d="M76.4 166.7h4.3v.7h-4.3zM76.4 165.7h4.3M76.9 168.6h.9M77.4 168.1v.9M78.5 164.3v1.4M78.5 167.4v1.6M99.9 164.3h4.3v.7h-4.3zM99.9 163.4h4.3M100.4 166.2h1M100.9 165.7v1M102.1 162v1.4M102.1 165v1.7"/>
<path d="M132.9 163.6h4.2v.7h-4.2zM132.9 165.3h4.2M135 162v1.6M135 165.3v1.4M135.7 162.5h.9M136.2 162v.9M144.6 165h4.3M144.6 166h4.3M146.7 164.3v.7M146.7 166v.7M90.5 182.4h4.3M90.5 181.5h4.3"/>
<path d="M92.7 180.8v.7M92.7 182.4v.7M99.9 182.4h4.3v.7h-4.3zM99.9 184.1h4.3M102.1 180.8v1.6M102.1 184.1v1.4M102.8 181.2h.9M103.2 180.8v.9M163.4 183.8h4.3M163.4 184.8h4.3M165.6 183.1v.7M165.6 184.8v.7"/>
<circle cx="238.5" cy="56.3" r="4.7"/>
</g>
<g fill="none" stroke="#000080" stroke-width=".23">
<path d="M123.2 39.9h23.5M135 30.5v-2.4h23.5v9.4M146.7 28.1v2.4M146.7 37.5v4.7M240.8 35.2v2.3M254.9 35.2h-44.7v9.4M146.7 49.3v2.3M158.5 44.6v7h-23.5v-2.3M210.2 49.3v7M222 49.3v7h9.4v2.3M240.8 49.3h14.1M123.2 72.7h23.5"/>
<path d="M135 63.3v-2.3h23.5v9.4M146.7 61v2.3M146.7 70.4v4.7M158.5 77.4v7.1h-23.5v-2.4M231.4 65.7v2.3M240.8 63.3v4.7h-18.8M135 96.2v-2.3h23.5v9.4M146.7 82.1v2.4M146.7 93.9v2.3M240.8 82.1v2.4M240.8 96.2h14.1M254.9 82.1h-44.7v9.4"/>
<path d="M123.2 105.6h23.5M146.7 103.3v4.7M146.7 115v2.4M158.5 110.3v7.1h-23.5v-2.4M231.4 112.7v2.3M123.2 138.5h23.5M135 129.1v-2.3h23.5v9.4M146.7 126.8v2.3M146.7 136.2v4.7M90.3 150.2v-2.3h11.8v2.3M90.3 157.3v4.7M113.8 159.6h-35.3v2.4"/>
<path d="M135 159.6h11.7v2.4M146.7 147.9v2.3M158.5 143.2v7h-23.5v-2.3M64.4 171.4h16.5M92.7 178.4h9.4M102.1 169v2.4h-2.4M120.9 178.4v9.4h-7.1v-4.7M135 169v2.4M146.7 169v2.4h-23.5M156.2 178.4h9.4v2.4M92.7 185.5v2.3h9.4M165.6 187.8v2.4h-9.4"/>
</g>
<g fill="#800000" stroke="#800000" stroke-width=".21">
<circle cx="113.8" cy="187.8" r=".47"/>
<circle cx="102.1" cy="171.4" r=".47"/>
<circle cx="113.8" cy="159.6" r=".47"/>
<circle cx="156.1" cy="178.4" r=".47"/>
<circle cx="165.6" cy="178.4" r=".47"/>
<circle cx="156.1" cy="190.2" r=".47"/>
<circle cx="102.1" cy="159.6" r=".47"/>
<circle cx="146.7" cy="159.6" r=".47"/>
<circle cx="135" cy="159.6" r=".47"/>
<circle cx="146.7" cy="171.4" r=".47"/>
<circle cx="135" cy="171.4" r=".47"/>
<circle cx="158.5" cy="51.6" r=".47"/>
<circle cx="158.5" cy="28.1" r=".47"/>
<circle cx="123.2" cy="39.9" r=".47"/>
<circle cx="135" cy="39.9" r=".47"/>
<circle cx="146.7" cy="39.9" r=".47"/>
<circle cx="146.7" cy="28.1" r=".47"/>
<circle cx="135" cy="28.1" r=".47"/>
<circle cx="135" cy="51.6" r=".47"/>
<circle cx="146.7" cy="51.6" r=".47"/>
<circle cx="158.5" cy="61" r=".47"/>
<circle cx="158.5" cy="84.5" r=".47"/>
<circle cx="135" cy="84.5" r=".47"/>
<circle cx="146.7" cy="84.5" r=".47"/>
<circle cx="135" cy="93.9" r=".47"/>
<circle cx="158.5" cy="93.9" r=".47"/>
<circle cx="158.5" cy="117.4" r=".47"/>
<circle cx="135" cy="117.4" r=".47"/>
<circle cx="146.7" cy="117.4" r=".47"/>
<circle cx="123.2" cy="105.6" r=".47"/>
<circle cx="135" cy="105.6" r=".47"/>
<circle cx="146.7" cy="105.6" r=".47"/>
<circle cx="146.7" cy="93.9" r=".47"/>
<circle cx="146.7" cy="61" r=".47"/>
<circle cx="135" cy="61" r=".47"/>
<circle cx="123.2" cy="72.7" r=".47"/>
<circle cx="135" cy="72.7" r=".47"/>
<circle cx="146.7" cy="72.7" r=".47"/>
<circle cx="135" cy="126.8" r=".47"/>
<circle cx="158.5" cy="126.8" r=".47"/>
<circle cx="158.5" cy="150.2" r=".47"/>
<circle cx="135" cy="150.2" r=".47"/>
<circle cx="123.2" cy="138.5" r=".47"/>
<circle cx="135" cy="138.5" r=".47"/>
<circle cx="146.7" cy="150.2" r=".47"/>
<circle cx="146.7" cy="138.5" r=".47"/>
<circle cx="146.7" cy="126.8" r=".47"/>
<circle cx="78.5" cy="171.4" r=".47"/>
<circle cx="64.4" cy="171.4" r=".47"/>
<circle cx="78.5" cy="159.6" r=".47"/>
<circle cx="102.1" cy="147.9" r=".47"/>
<circle cx="90.3" cy="147.9" r=".47"/>
<circle cx="90.3" cy="159.6" r=".47"/>
<circle cx="102.1" cy="178.4" r=".47"/>
<circle cx="92.7" cy="187.8" r=".47"/>
<circle cx="102.1" cy="187.8" r=".47"/>
<circle cx="210.2" cy="35.2" r=".47"/>
<circle cx="240.8" cy="49.3" r=".47"/>
<circle cx="240.8" cy="35.2" r=".47"/>
<circle cx="222" cy="56.3" r=".47"/>
<circle cx="231.4" cy="56.3" r=".47"/>
<circle cx="240.8" cy="68" r=".47"/>
<circle cx="210.2" cy="49.3" r=".47"/>
<circle cx="231.4" cy="68" r=".47"/>
<circle cx="210.2" cy="82.1" r=".47"/>
<circle cx="240.8" cy="82.1" r=".47"/>
</g>
<g fill="none" stroke="#800000" stroke-width=".23">
<path d="M146.7 39.9h1M158.5 28.1h.9M209.3 35.2h.9M158.5 51.6h.9M181.1 49.3h.9M192.8 44.6h1M146.7 72.7h1M158.5 61h.9M240.8 68h.9M158.5 84.5h.9M158.5 93.9h.9M181.1 96.2h.9"/>
<path d="M192.8 91.5h1M209.3 82.1h.9M146.7 105.6h1M158.5 117.4h.9M254.9 115h1M146.7 138.5h1M158.5 126.8h.9M77.4 157.3h2.3M78.5 157.3v2.3M90.3 147v.9M146.7 159.6h1M158.5 150.2h.9"/>
<path d="M63.5 171.4h.9M64.4 162l.7 1.4h-1.4zM64.4 163.4v.9M102.1 176.1l.7 1.4h-1.4zM102.1 177.5v.9M146.7 171.4h1M165.6 178.4h.9M91.7 187.8h1M155.4 191.1h1.5l-.7 1.4zM156.2 190.2v.9"/>
</g>
<g fill="#00f" stroke="#00f" stroke-width=".23">
<path d="M197.3 45.7h3.8l-1.9 1.9z"/>
<path d="M202.9 45h.5v.5z"/>
<path d="M202.9 46.2h.5v.5z"/>
<path d="M206.2 48.3v.7h-.7z"/>
<path d="M240.8 42.2l2.4 2.4h-4.7z"/>
<path d="M239.9 58.9l.9 1.6-1.9-.7z"/>
<path d="M197.3 92.7h3.8l-1.9 1.9z"/>
<path d="M202.9 92h.5v.5z"/>
<path d="M202.9 93.2h.5v.4z"/>
<path d="M206.2 95.3v.7h-.7z"/>
<path d="M240.8 89.2l2.4 2.3h-4.7z"/>
<path d="M238.7 110.6l2.1-2.2 2.1 2.2z"/>
<path d="M197.3 47.8h3.8v.3h-3.8z" fill-rule="evenodd"/>
<path d="M204.6 45.3h.2v3.2h-.2z" fill-rule="evenodd"/>
<path d="M238.5 42h4.7v.2h-4.7z" fill-rule="evenodd"/>
<path d="M236.8 53.2h.5v6.1h-.5z" fill-rule="evenodd"/>
<path d="M197.3 94.8h3.8v.3h-3.8z" fill-rule="evenodd"/>
<path d="M204.6 92.2h.2v3.3h-.2z" fill-rule="evenodd"/>
<path d="M238.5 88.9h4.7v.3h-4.7z" fill-rule="evenodd"/>
<path d="M238.7 107.5v.7h4.2v.7v-.7h-4.2z" fill-rule="evenodd"/>
</g>
<g fill="none" stroke="#000" stroke-width=".21">
<circle cx="262" cy="39.2" r=".71"/>
<circle cx="262" cy="45.3" r=".71"/>
</g>
<path d="M259.8 87h4.5v6.9h-4.5z" fill="#ffffb0"/>
<g fill="none" stroke="#800000" stroke-width=".21">
<path d="M259.7 86.9h4.6v7h-4.6z"/>
<circle cx="262" cy="31.2" r=".71"/>
<circle cx="262" cy="57.9" r=".71"/>
</g>
<path d="M269 32.8v2.4M269 42.2v4.7M269 53.9v2.4M254.9 89.2h4.7M254.9 91.5h4.7" fill="none" stroke="#000" stroke-width=".23"/>
<path d="M269 32.8h-7v2.4M262 49.3v7h7M210.2 96.2v7.1M254.9 82.1v7.1M254.9 91.5v7.1M222 103.3h25.9M231.4 103.3v2.3M254.9 108v7h-32.9" fill="none" stroke="#000080" stroke-width=".23"/>
<g fill="#800000" stroke="#800000" stroke-width=".21">
<circle cx="254.9" cy="96.2" r=".47"/>
<circle cx="254.9" cy="115" r=".47"/>
<circle cx="231.4" cy="115" r=".47"/>
<circle cx="240.8" cy="115" r=".47"/>
<circle cx="222" cy="103.3" r=".47"/>
<circle cx="240.8" cy="103.3" r=".47"/>
<circle cx="231.4" cy="103.3" r=".47"/>
<circle cx="262" cy="32.8" r=".47"/>
<circle cx="262" cy="56.3" r=".47"/>
</g>
<path d="M269 35.2l-.7 .7 1.4 1.4-1.4 1.4 1.4 1.4-1.4 1.4 .7 .7M269 46.9l-.7 .7 1.4 1.4-1.4 1.4 1.4 1.4-1.4 1.4 .7 .7" fill="none" stroke="#00f" stroke-width=".23"/>
<path d="M262 31.9v.9M262 56.3v.9" fill="none" stroke="#800000" stroke-width=".23"/>
<text font-size="4.2" fill="#000080" x="203.2" y="177.4">CHF100-5R5G-4-DB1</text>
<text font-size="2.5" fill="#000080" x="217.3" y="184.8">http://liheming.jimdo.com</text>
<g font-size="2.1">
<text x="46.1" y="22.9">1</text>
<text x="113.6" y="22.9">2</text>
<text x="181.1" y="22.9">3</text>
<text x="248.6" y="22.9">4</text>
<text x="14.3" y="42.8">D</text>
<text x="280.1" y="42.8">D</text>
<text x="14.3" y="87.5">C</text>
<text x="261" y="89.8">1</text>
<text x="280.1" y="87.5">C</text>
<text x="72.3" y="91.8" transform="rotate(-90 72.3 91.8)">8</text>
<text x="74.6" y="91.8" transform="rotate(-90 74.6 91.8)">7</text>
<text x="77" y="91.8" transform="rotate(-90 77 91.8)">6</text>
<text x="79.3" y="91.8" transform="rotate(-90 79.3 91.8)">5</text>
<text x="261" y="92.1">2</text>
<text x="72.3" y="97.1" transform="rotate(-90 72.3 97.1)">1</text>
<text x="74.6" y="97.1" transform="rotate(-90 74.6 97.1)">2</text>
<text x="77" y="97.1" transform="rotate(-90 77 97.1)">3</text>
<text x="79.3" y="97.1" transform="rotate(-90 79.3 97.1)">4</text>
<text x="14.3" y="132.1">B</text>
<text x="280.1" y="132.1">B</text>
<text x="67.6" y="148.1" transform="rotate(-90 67.6 148.1)">8</text>
<text x="69.9" y="148.1" transform="rotate(-90 69.9 148.1)">7</text>
<text x="72.3" y="148.1" transform="rotate(-90 72.3 148.1)">6</text>
<text x="74.6" y="148.1" transform="rotate(-90 74.6 148.1)">5</text>
<text x="67.6" y="153.5" transform="rotate(-90 67.6 153.5)">1</text>
<text x="69.9" y="153.5" transform="rotate(-90 69.9 153.5)">2</text>
<text x="72.3" y="153.5" transform="rotate(-90 72.3 153.5)">3</text>
<text x="74.6" y="153.5" transform="rotate(-90 74.6 153.5)">4</text>
<text x="89.9" y="160.8" transform="rotate(-90 89.9 160.8)">2</text>
<text x="78.8" y="170.8">3</text>
<text x="84.7" y="172">Vout</text>
<text x="91.1" y="170.2" transform="rotate(-90 91.1 170.2)">GND</text>
<text x="93.1" y="172">Vin</text>
<text x="100.9" y="170.8">1</text>
<text x="14.3" y="176.7">A</text>
<text x="197.3" y="175.5">Title</text>
<text x="280.1" y="176.7">A</text>
<text x="197.3" y="182.6">Size</text>
<text x="209" y="182.6">Number</text>
<text x="256.1" y="182.6">Revision</text>
<text x="197.3" y="189.6">Date:</text>
<text x="197.3" y="192">File:</text>
<text x="198.5" y="186.1">A4</text>
<text x="207.9" y="189.6">7-Jan-2012</text>
<text x="207.9" y="192">D:\变频器\tu20111110\国产变频器图纸.ddb</text>
<text x="244.3" y="189.6">Sheet</text>
<text x="244.3" y="192">Drawn By:</text>
<text x="250.9" y="189.6">of</text>
<text x="46.1" y="196.6">1</text>
<text x="113.6" y="196.6">2</text>
<text x="181.1" y="196.6">3</text>
<text x="248.6" y="196.6">4</text>
</g>
<g font-size="2.1" fill="#800000">
<text x="22.8" y="28.7">P</text>
<text x="161.3" y="28.7">VU+</text>
<text x="261.5" y="29.9">P</text>
<text x="202.9" y="35.7">+24V</text>
<text x="149.6" y="40.5">E1</text>
<text x="187.5" y="45.1">+5V</text>
<text x="22.6" y="52.2">N</text>
<text x="161.3" y="52.2">VU-</text>
<text x="176.4" y="49.9">RY</text>
<text x="161.3" y="61.6">VV+</text>
<text x="261" y="60.5">P1</text>
<text x="243.7" y="68.7">24G</text>
<text x="149.6" y="73.3">E3</text>
<text x="202.9" y="82.7">+24V</text>
<text x="161.3" y="85.1">VV-</text>
<text x="161.3" y="94.5">VW+</text>
<text x="187.5" y="92.1">+5V</text>
<text x="176.4" y="96.9">RY</text>
<text x="45.9" y="102.7">+15V</text>
<text x="149.6" y="106.2">E5</text>
<text x="161.3" y="118">VW-</text>
<text x="257.7" y="115.6">24G</text>
<text x="161.3" y="127.4">V+</text>
<text x="81.4" y="136.8">+15V</text>
<text x="149.6" y="139.1">E2,4,6</text>
<text x="88.2" y="145">+15V</text>
<text x="161.3" y="150.9">V-</text>
<text x="149.6" y="160.3">+24V</text>
<text x="58.1" y="172">+5V</text>
<text x="149.6" y="172">24G</text>
<text x="168.4" y="179">Us</text>
<text x="85.9" y="188.4">-15V</text>
</g>
<g font-size="2.1" fill="#000080">
<text x="111.5" y="27.5">CHV1-15GT1</text>
<text x="116.2" y="25.2">TR1</text>
<text x="125.3" y="25.2">D24</text>
<text x="29.1" y="32">C1</text>
<text x="29.1" y="34.4">560u</text>
<text x="38.6" y="32">C2</text>
<text x="38.6" y="34.4">560u</text>
<text x="48" y="32">C3</text>
<text x="48" y="34.4">560u 200K</text>
<text x="53.4" y="32">R3</text>
<text x="72.2" y="32">R32</text>
<text x="72.2" y="34.1">10K</text>
<text x="92.2" y="33.9">LED1</text>
<text x="107.4" y="32.3">R?</text>
<text x="107.4" y="34.6">51K</text>
<text x="125.3" y="32">DIODE</text>
<text x="137.3" y="34.4">C68</text>
<text x="149.1" y="34.4">C69</text>
<text x="62.1" y="38.6">R1</text>
<text x="78.3" y="38.6">ZENER2</text>
<text x="80.7" y="36.5">Z2</text>
<text x="102" y="38.8">C55</text>
<text x="102" y="40.9">CAP</text>
<text x="137.3" y="36.7">100u/25V</text>
<text x="149.1" y="36.7">CAP</text>
<text x="160.9" y="41.4">C43</text>
<text x="243.2" y="41.4">D1</text>
<text x="269.7" y="36.9">R?</text>
<text x="269.7" y="39.3">68R/10W</text>
<text x="29.1" y="46.1">C4</text>
<text x="38.6" y="46.1">C5</text>
<text x="48" y="46.1">C6</text>
<text x="53.4" y="43.8">R6</text>
<text x="53.4" y="45.9">200K</text>
<text x="60.5" y="46.1">R5</text>
<text x="62.1" y="42.1">200K</text>
<text x="107.4" y="43.8">R?</text>
<text x="107.4" y="45.9">51K</text>
<text x="137.3" y="46.1">C70</text>
<text x="149.1" y="46.1">C71</text>
<text x="160.9" y="43.8">CAP</text>
<text x="200.6" y="42.3">PC1</text>
<text x="243.2" y="43.8">DIODE</text>
<text x="254.4" y="43.8">K1</text>
<text x="29.1" y="48.4">560u</text>
<text x="38.6" y="48.4">560u</text>
<text x="48" y="48.4">560u</text>
<text x="60.5" y="48.2">200K</text>
<text x="125.3" y="48.7">D25</text>
<text x="137.3" y="48.4">100u/25V</text>
<text x="149.1" y="48.4">CAP</text>
<text x="184.4" y="48">R?</text>
<text x="184.4" y="51.7">330R</text>
<text x="195.9" y="52.7">OPTOISO1</text>
<text x="212.6" y="48">R2</text>
<text x="212.6" y="51.7">20K</text>
<text x="269.7" y="48.7">R?</text>
<text x="269.7" y="51.1">68R/10W</text>
<text x="99.7" y="57.8">D17</text>
<text x="125.3" y="55.5">DIODE</text>
<text x="125.3" y="58.1">D18</text>
<text x="212.6" y="55">R7</text>
<text x="212.6" y="58.8">20K</text>
<text x="243.2" y="58.1">Q1</text>
<text x="97.4" y="60.2">DIODE</text>
<text x="125.3" y="64.9">DIODE</text>
<text x="222.7" y="60.5">R8</text>
<text x="222.7" y="62.8">5.1K</text>
<text x="233.8" y="62.5">C89</text>
<text x="233.8" y="64.9">CAP</text>
<text x="243.2" y="60.5">NPN</text>
<text x="43.3" y="71.7">C61</text>
<text x="78.3" y="69.8">D22</text>
<text x="90.3" y="71.5">R65</text>
<text x="97.4" y="69.6">DIODE</text>
<text x="99.7" y="67.2">D16</text>
<text x="137.3" y="67.2">C53</text>
<text x="137.3" y="69.6">100u/25V</text>
<text x="149.1" y="67.2">C54</text>
<text x="149.1" y="69.6">CAP</text>
<text x="43.3" y="73.8">100u/25V</text>
<text x="59.8" y="74">C60</text>
<text x="59.8" y="76.1">CAP</text>
<text x="78.3" y="76.9">DIODE</text>
<text x="90.3" y="75">36R</text>
<text x="160.9" y="74.3">C35</text>
<text x="160.9" y="76.6">CAP</text>
<text x="90.3" y="78.5">R66</text>
<text x="90.3" y="82.1">200R</text>
<text x="100.4" y="83.7">R68</text>
<text x="110.3" y="78.8">Q3</text>
<text x="110.3" y="80.9">K2225</text>
<text x="125.3" y="81.5">D19</text>
<text x="137.3" y="79">C56</text>
<text x="137.3" y="81.3">100u/25V</text>
<text x="149.1" y="79">C57</text>
<text x="149.1" y="81.3">CAP</text>
<text x="100.4" y="85.8">10K</text>
<text x="125.3" y="88.4">DIODE</text>
<text x="200.6" y="89.3">PC2</text>
<text x="243.2" y="88.4">D34</text>
<text x="259.6" y="86.3">CN3</text>
<text x="62.8" y="93.1">R63</text>
<text x="62.8" y="95.2">20K</text>
<text x="80.9" y="90.7">U7</text>
<text x="80.9" y="92.8">2844</text>
<text x="88.6" y="93.1">R64</text>
<text x="88.6" y="95.2">20K</text>
<text x="125.3" y="90.9">D21</text>
<text x="184.4" y="94.9">R9</text>
<text x="243.2" y="90.7">DIODE</text>
<text x="259.6" y="95.7">FAN</text>
<text x="125.3" y="97.8">DIODE</text>
<text x="137.3" y="100.1">C58</text>
<text x="149.1" y="100.1">C59</text>
<text x="184.4" y="98.7">330R</text>
<text x="195.9" y="99.7">OPTOISO1</text>
<text x="90.3" y="104.6">C62</text>
<text x="90.3" y="106.7">CAP</text>
<text x="98" y="102.5">R67</text>
<text x="98" y="104.6">1K</text>
<text x="99.5" y="107.4">C67</text>
<text x="105.2" y="102.5">R69</text>
<text x="105.2" y="104.6">3.6R</text>
<text x="112.2" y="102.5">R70</text>
<text x="112.2" y="104.6">3.6R</text>
<text x="137.3" y="102.5">100u/25V</text>
<text x="149.1" y="102.5">CAP</text>
<text x="160.9" y="107.2">C41</text>
<text x="212.6" y="102">R28</text>
<text x="212.6" y="105.8">10K</text>
<text x="222.7" y="107.4">R10</text>
<text x="242.9" y="107.2">Z1</text>
<text x="258.5" y="102.5">Q2</text>
<text x="258.5" y="104.8">FR220N</text>
<text x="48.7" y="109.5">R71</text>
<text x="48.7" y="111.6">2K</text>
<text x="137.3" y="111.9">C63</text>
<text x="149.1" y="111.9">C64</text>
<text x="160.9" y="109.5">CAP</text>
<text x="222.7" y="109.7">100K</text>
<text x="233.8" y="109.5">C91</text>
<text x="233.8" y="111.9">CAP</text>
<text x="242.9" y="109.5">ZENER2</text>
<text x="59.5" y="117.5">PC10</text>
<text x="76.9" y="116.6">R96</text>
<text x="76.9" y="118.6">100R</text>
<text x="99.5" y="114.2">CAP</text>
<text x="125.3" y="114.5">D23</text>
<text x="137.3" y="114.2">100u/25V</text>
<text x="149.1" y="114.2">CAP</text>
<text x="48.7" y="121.3">R72</text>
<text x="48.7" y="123.4">2K</text>
<text x="78.3" y="121.8">Z3</text>
<text x="92.6" y="123.1">R62</text>
<text x="104.1" y="121.5">D20</text>
<text x="125.3" y="123.9">D27</text>
<text x="125.3" y="121.3">DIODE</text>
<text x="59.5" y="127.6">OPTOISO1</text>
<text x="78.3" y="128">ZENER2</text>
<text x="92.6" y="126.7">36R</text>
<text x="104.1" y="128.3">DIODE</text>
<text x="125.3" y="130.7">DIODE</text>
<text x="57.4" y="134.9">R75</text>
<text x="69.2" y="134.9">R73</text>
<text x="137.3" y="133">C75</text>
<text x="137.3" y="135.3">220u/25V</text>
<text x="149.1" y="133">C76</text>
<text x="149.1" y="135.3">CAP</text>
<text x="50.1" y="140.3">C72</text>
<text x="57.4" y="138.4">2K</text>
<text x="57.4" y="141.9">R74</text>
<text x="69.2" y="138.4">10K</text>
<text x="160.9" y="140.1">C45,47,49,93</text>
<text x="160.9" y="142.4">CAP</text>
<text x="50.1" y="147.1">CAP</text>
<text x="57.4" y="145.5">51K</text>
<text x="78.6" y="149.5">U9</text>
<text x="104.1" y="145">D26</text>
<text x="125.3" y="147.3">D31</text>
<text x="137.3" y="144.7">C79</text>
<text x="137.3" y="147.1">220u/25V</text>
<text x="149.1" y="144.7">C80</text>
<text x="149.1" y="147.1">CAP</text>
<text x="78.6" y="151.6">TL431</text>
<text x="92.6" y="154.1">C74</text>
<text x="104.1" y="151.8">DIODE</text>
<text x="104.4" y="153.9">C73</text>
<text x="125.3" y="154.1">DIODE</text>
<text x="92.6" y="156.5">CAP</text>
<text x="104.4" y="156.1">100u/25V</text>
<text x="125.3" y="156.7">D29</text>
<text x="69.2" y="165.5">470u/35V</text>
<text x="71.5" y="163.3">C91</text>
<text x="104.4" y="163.3">C?</text>
<text x="104.4" y="165.5">470u/35V</text>
<text x="125.3" y="163.5">DIODE</text>
<text x="137.3" y="165.6">C81</text>
<text x="137.3" y="167.7">470u/35V</text>
<text x="149.1" y="165.6">C82</text>
<text x="149.1" y="167.7">CAP</text>
<text x="66.8" y="168.2">C66</text>
<text x="66.8" y="170.6">CAP</text>
<text x="104.1" y="168.5">D32,33</text>
<text x="85.6" y="175.3">U8</text>
<text x="85.6" y="177.4">7805</text>
<text x="104.1" y="175.3">DIODE</text>
<text x="104.4" y="179.8">C77</text>
<text x="123" y="175.5">D30</text>
<text x="135" y="177.1">R76</text>
<text x="146.7" y="177.1">R77</text>
<text x="95" y="182.3">C78</text>
<text x="95" y="184.7">CAP</text>
<text x="104.1" y="184.9">D28</text>
<text x="104.4" y="181.9">100u/25V</text>
<text x="123" y="182.3">DIODE</text>
<text x="135" y="180.7">30K</text>
<text x="146.7" y="180.7">15K</text>
<text x="156.9" y="182.3">R78</text>
<text x="156.9" y="184.4">2K</text>
<text x="167.9" y="184.4">C84</text>
<text x="264.3" y="184.9">V1.0</text>
<text x="104.1" y="191.7">DIODE</text>
<text x="167.9" y="186.5">CAP</text>
<text x="264.3" y="189.6">1/1</text>
<text x="264.3" y="192">李和明</text>
</g>
</svg>
